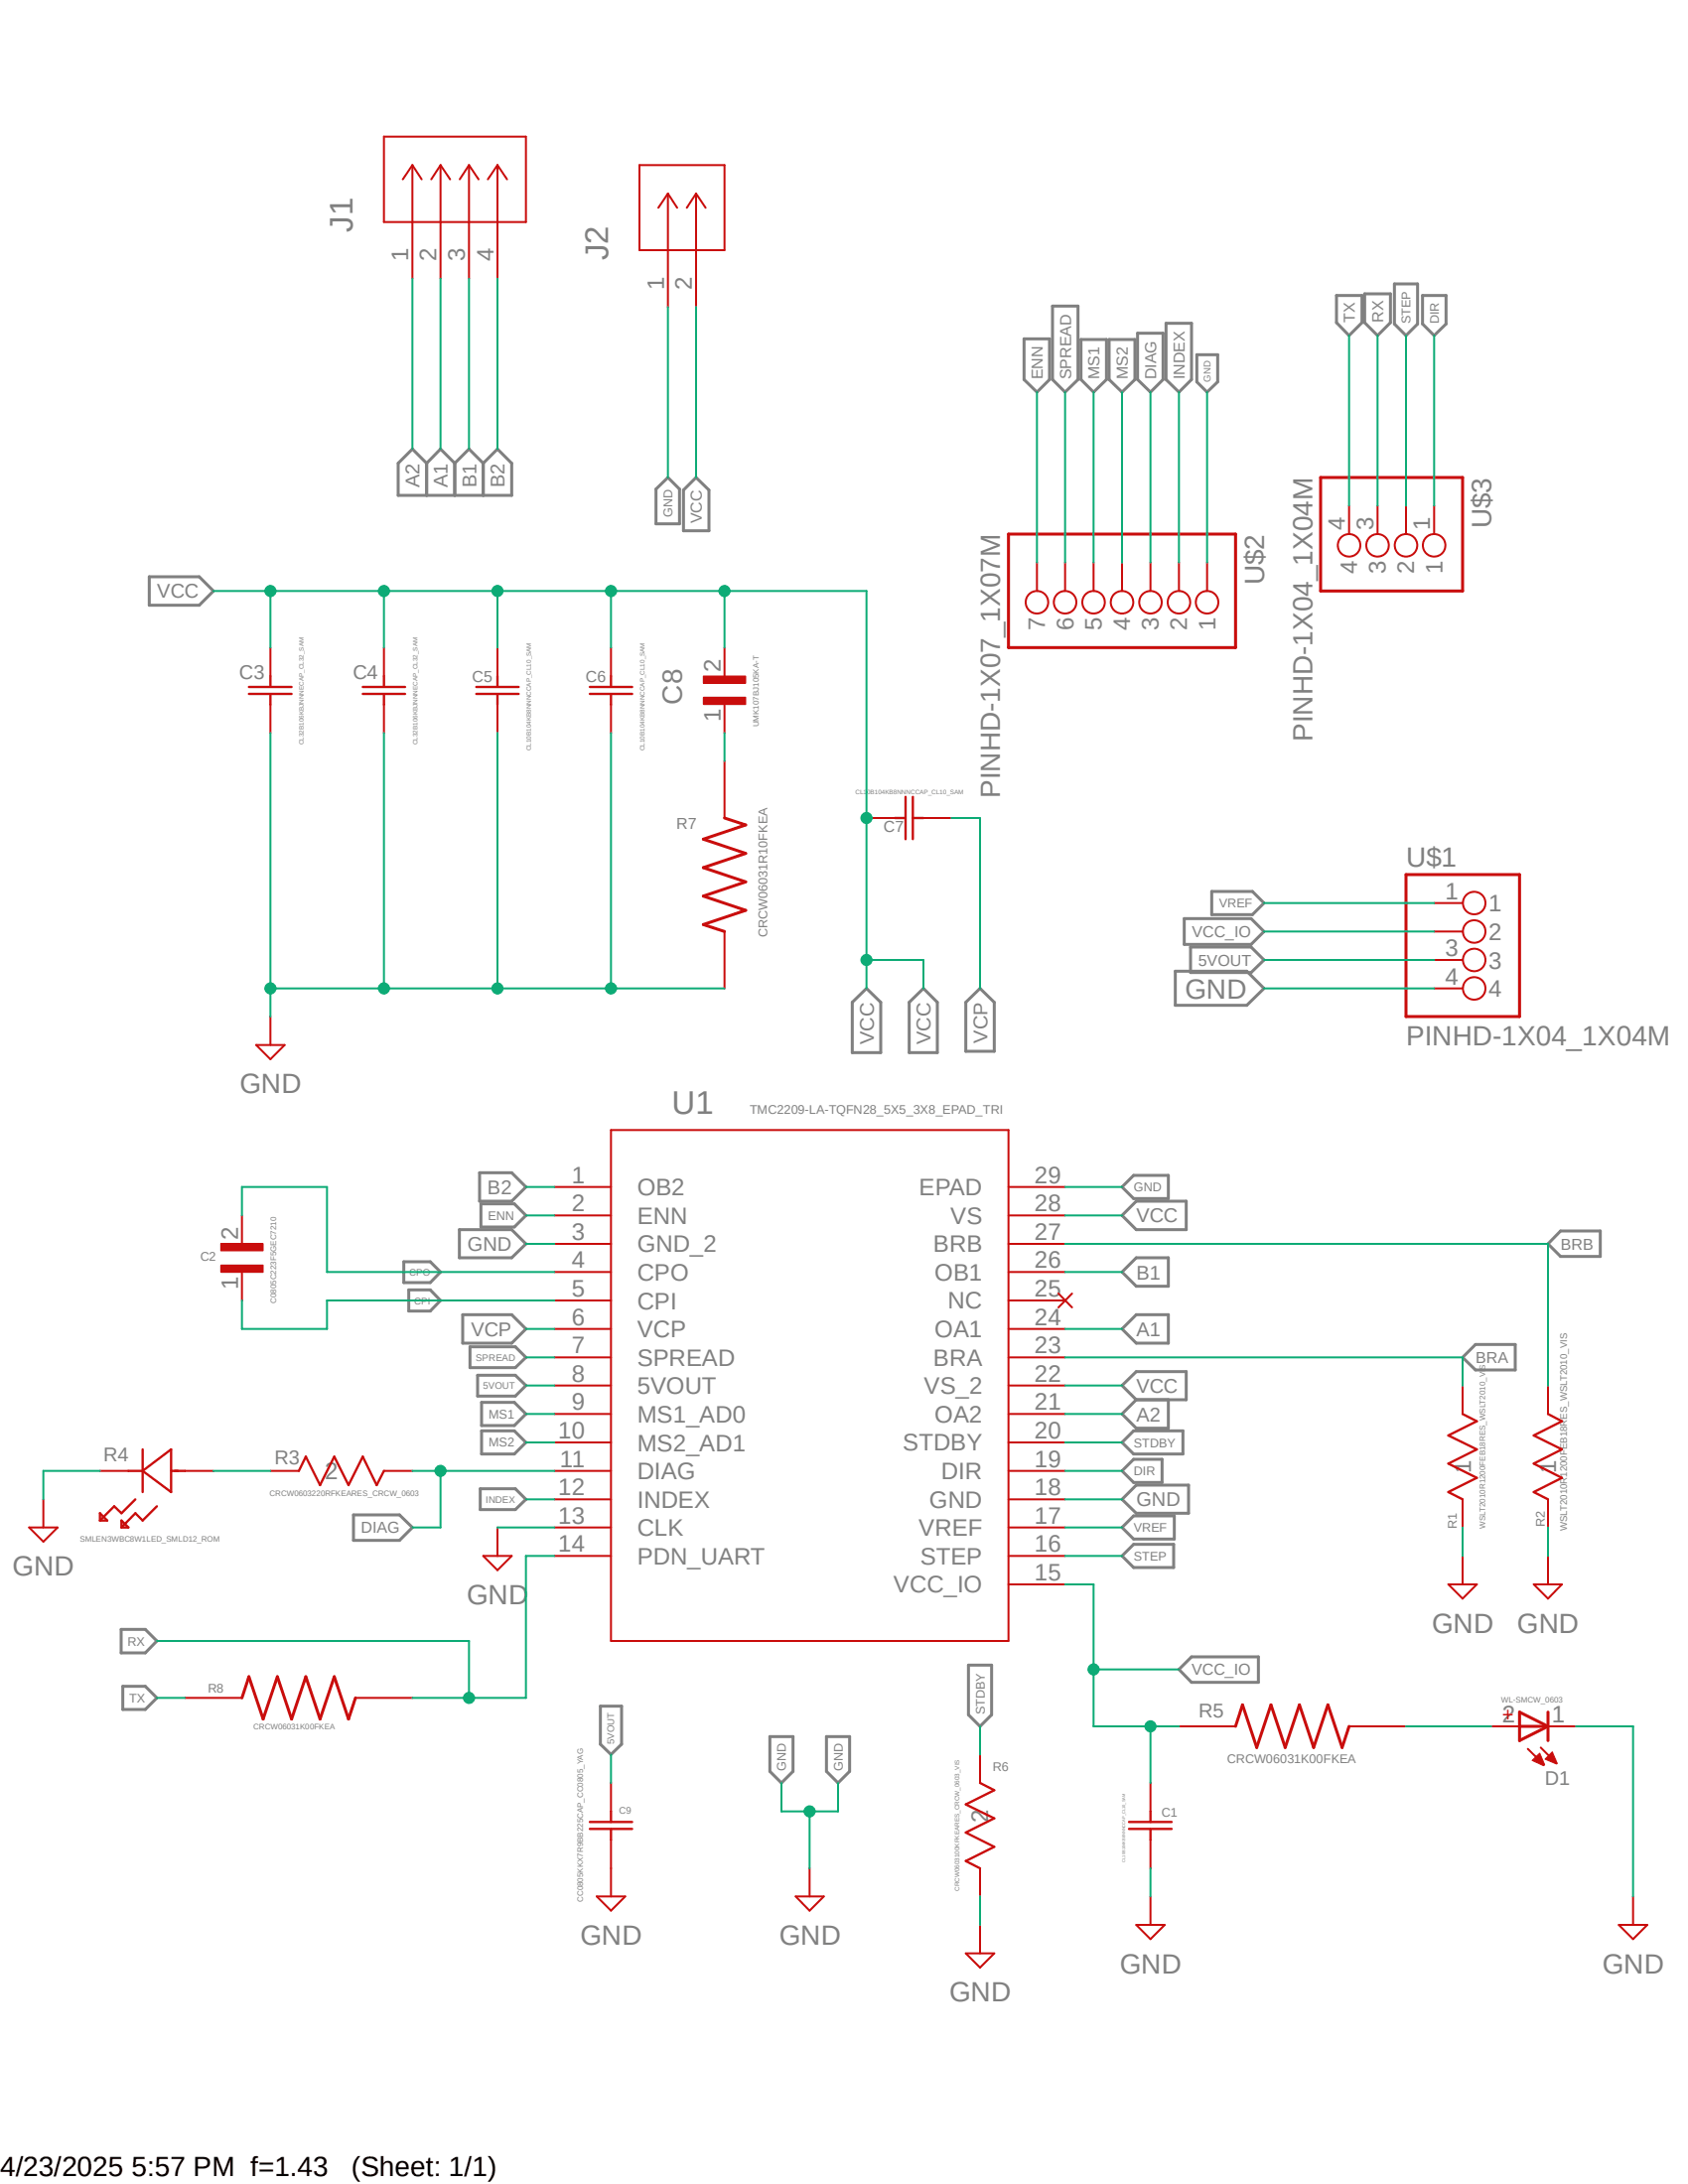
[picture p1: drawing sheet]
<svg xmlns="http://www.w3.org/2000/svg" width="216mm" height="279mm" viewBox="0 0 216 279" stroke-linecap="round" stroke-linejoin="round" font-family="sans-serif">
<path d="M.6 17.4l214.7 239.6M215.3 17.4l-214.7 239.6" fill="none" stroke="#fff" stroke-width=".13"/>
<g fill="none" stroke="#808080" stroke-width=".38">
<path d="M134.6 39.2h3.3v9.4l-1.7 1.6-1.6-1.6zM170.9 37.8h3.3v3.5l-1.6 1.6-1.7-1.6zM174.5 37.6h3.3v3.7l-1.6 1.6-1.7-1.6zM178.4 36.3h2.9v5.1l-1.5 1.5-1.4-1.5zM181.9 37.8h3.1v3.6l-1.6 1.5-1.5-1.5zM54.6 59.3l1.7-1.9 1.9 1.9M54.6 59.3v4.1M54.6 59.3l-1.9-1.9-1.8 1.9v4.1h14.5v-4.1l-1.8-1.9-1.8 1.9M58.2 59.3v4.1M58.2 59.3l1.8-1.9 1.8 1.9M61.8 59.3v4.1M131 43.3h3.2v5.3l-1.6 1.6-1.6-1.6z"/>
<path d="M138.3 43.4h3.2v5.2l-1.6 1.6-1.6-1.6zM141.9 43.4h3.3v5.2l-1.7 1.6-1.6-1.6zM145.5 42.6h3.3v6l-1.6 1.6-1.7-1.6zM149.1 41.4h3.3v7.2l-1.6 1.6-1.7-1.6zM153.1 45.4h2.6v3.5l-1.3 1.3-1.3-1.3zM19.1 73.8h6.4l1.8 1.8-1.8 1.8h-6.4zM83.9 62.6l1.5-1.5 1.5 1.5v4.4h-3zM87.4 62.7l1.6-1.6 1.7 1.6v5.2h-3.3zM151.5 117.5h8.5l1.7 1.7-1.7 1.6h-8.5zM155 114h5.2l1.5 1.5-1.5 1.5h-5.2zM109 128.2l1.8-1.8 1.8 1.8v6.5h-3.6zM116.3 128.2l1.8-1.8 1.8 1.8v6.5h-3.6z"/>
<path d="M123.5 128.2l1.8-1.8 1.9 1.8v6.3h-3.7zM150.3 124.2h9.2l2.2 2.2-2.2 2.2h-9.2zM152.3 121.2h7.7l1.7 1.6-1.7 1.6h-7.7zM58.8 157.3h6.6l1.9 1.8-1.9 1.8h-6.6zM61.3 150h4.1l1.9 1.8-1.9 1.9h-4.1zM61.5 154h4.3l1.5 1.5-1.5 1.5h-4.3zM143.5 155.5l1.8-1.8h6.4v3.6h-6.4zM143.5 151.8l1.5-1.4h4.4v2.9h-4.4zM199.6 157.5h5.1v3.2h-5.1l-1.6-1.6zM51.6 161.4h3.4l1.3 1.3-1.3 1.4h-3.4zM52.3 165h2.7l1.3 1.4-1.3 1.3h-2.7zM59.2 168.2h6.2l1.9 1.8-1.9 1.8h-6.2z"/>
<path d="M60.1 172.3h5.8l1.4 1.4-1.4 1.3h-5.8zM61.1 175.9h4.8l1.4 1.3-1.4 1.4h-4.8zM61.6 179.4h4.2l1.5 1.5-1.5 1.5h-4.2zM143.5 170l1.8-1.8h4.1v3.6h-4.1zM143.5 177.2l1.8-1.7h6.4v3.6h-6.4zM145.3 160.9h4.1v3.6h-4.1l-1.8-1.8zM145.3 179.1l-1.8 1.8 1.8 1.8h4.1v-3.6M187.1 173.7l1.6-1.7h5.1v3.3h-5.1zM45.2 193.8h5.9l1.6 1.6-1.6 1.7h-5.9zM61.4 190.5h4.5l1.4 1.3-1.4 1.3h-4.5zM61.6 183h4.2l1.5 1.5-1.5 1.5h-4.2zM143.5 191.8l1.8-1.8h6.7v3.6h-6.7z"/>
<path d="M143.5 184.5l1.5-1.5h6.3v3h-6.3zM143.5 195.4l1.5-1.5h5.2v3h-5.2zM145 197.6h5.1v2.9h-5.1l-1.5-1.4zM145 186.7h3.6v3h-3.6l-1.5-1.5zM15.5 208.4h3.1l1.5 1.5-1.5 1.6h-3.1zM15.7 215.7h2.9l1.5 1.5-1.5 1.5h-2.9zM76.8 218.3h2.7v4.8l-1.4 1.4-1.3-1.4zM123.9 213h2.9v6.4l-1.5 1.5-1.4-1.5zM150.8 213.6l1.6-1.6h8.6v3.2h-8.6zM98.5 222.2h2.9v4.4l-1.5 1.5-1.4-1.5zM105.7 222.2h3v4.4l-1.5 1.5-1.5-1.5z"/>
</g>
<g fill="none" stroke="#c90d0c" stroke-width=".25">
<path d="M70.9 151.8h7.2M70.9 155.5h7.2M70.9 159.1h7.2M78.1 144.6h50.9v65.3h-50.9zM129 151.8h7.2M129 155.5h7.2M129 159.1h7.2M70.9 162.7h7.2M70.9 166.4h7.2M70.9 170h7.2M70.9 173.7h7.2M70.9 177.2h7.2"/>
<path d="M129 162.7h7.2M129 166.4h7.2M129 170h7.2M129 173.7h7.2M129 177.2h7.2M135.4 165.5l1.7 1.8M137.1 165.5l-1.7 1.8M187.1 177.2v3.7M198 177.2v3.7M3.7 195.4h3.7l-1.9 1.8zM5.5 191.8v3.6M12.8 188.2h3.6"/>
<path d="M23.7 188.2h3.6M34.6 188.2h3.6M49.1 188.2h3.6M70.9 180.9h7.2M70.9 184.5h7.2M70.9 188.2h7.2M70.9 191.8h7.2M70.9 195.4h7.2M70.9 199.1h7.2M129 180.9h7.2M129 184.5h7.2M129 188.2h7.2"/>
<path d="M129 191.8h7.2M129 195.4h7.2M129 199.1h7.2M187.1 191.8v3.6M187.1 199.1v3.6M198 191.8v3.6M198 199.1v3.6M129 202.7h7.2M185.3 202.7h3.6l-1.8 1.8zM196.2 202.7h3.6l-1.8 1.8zM103.5 239v3.6M147.2 228.1v3.6"/>
<path d="M147.2 235.4v3.6M150.8 220.9h7.2M172.6 220.9h7.2M195.4 223.7l2 2M197.1 223.6l2 2M101.8 242.6h3.6l-1.9 1.8z"/>
</g>
<g fill="none" stroke="#c90d0c" stroke-width=".3">
<path d="M12.8 193.6l.9 .9h-.9zM15.5 194.5l.9 .9h-.9zM16.4 188.2h1.8M17.3 191.8l-1.8 1.8-.9-.9-1.8 1.8M18.2 188.2l3.7-2.8v5.5zM18.2 185.4v5.5M20.1 192.7l-1.9 1.8-.9-.9-1.8 1.8M21.9 188.2h1.8M38.2 188.2l.9-1.8 1.8 3.6 1.9-3.6 1.8 3.6 1.8-3.6 1.8 3.6 .9-1.8M187.1 180.9l1.8 .9-3.6 1.8 3.6 1.8-3.6 1.8 3.6 1.9-3.6 1.8 1.8 .9M198 180.9l1.8 .9-3.6 1.8 3.6 1.8-3.6 1.8 3.6 1.9-3.6 1.8 1.8 .9M144.4 233.1h5.5"/>
<path d="M144.4 234h5.5M147.2 231.7v1.4M147.2 234v1.4"/>
</g>
<path d="M194.4 219l3.6 1.9-3.6 1.8zM198 219v3.7M158 220.9l.9-2.8 1.8 5.5 1.9-5.5 1.8 5.5 1.8-5.5 1.8 5.5 1.8-5.5 1.9 5.5 .9-2.7M194.4 220.9h3.6" fill="none" stroke="#c90d0c" stroke-width=".38"/>
<path d="M196 225.2l.9-.9 .7 1.5-.2 .1z" fill-rule="evenodd" fill="#c90d0c"/>
<path d="M196 225.2l.9-.9 .7 1.5-.2 .1z" fill="none" stroke="#c90d0c" stroke-width=".13"/>
<path d="M198.5 224.1l.7 1.5-.1 .1-1.5-.7z" fill-rule="evenodd" fill="#c90d0c"/>
<path d="M198.5 224.1l.7 1.5-.1 .1-1.5-.7z" fill="none" stroke="#c90d0c" stroke-width=".13"/>
<path d="M125.3 224.5v3.6M125.3 239v3.6M190.7 220.9h3.7M198 220.9h3.6M123.5 249.9h3.7l-1.9 1.8zM125.3 246.3v3.6M145.3 246.3h3.7l-1.8 1.8zM147.2 242.6v3.7M207.1 246.3h3.6l-1.8 1.8zM208.9 242.6v3.7" fill="none" stroke="#c90d0c" stroke-width=".25"/>
<path d="M125.3 228.1l1.9 .9-3.7 1.8 3.7 1.8-3.7 1.8 3.7 1.9-3.7 1.8 1.8 .9" fill="none" stroke="#c90d0c" stroke-width=".3"/>
<path d="M28.2 161.8h5.5v1h-5.5z" fill-rule="evenodd" fill="#c90d0c"/>
<path d="M28.2 161.8h5.5v1h-5.5z" fill="none" stroke="#c90d0c" stroke-width=".13"/>
<path d="M28.2 159.1h5.5v.9h-5.5z" fill-rule="evenodd" fill="#c90d0c"/>
<path d="M28.2 159.1h5.5v.9h-5.5z" fill="none" stroke="#c90d0c" stroke-width=".13"/>
<g fill="none" stroke="#c90d0c" stroke-width=".25">
<path d="M34.6 82.8v3.7M34.6 90.1v3.7M49.1 82.8v3.7M49.1 90.1v3.7M63.6 82.8v3.7M63.6 90.1v3.7M78.1 82.8v3.7M78.1 90.1v3.7M92.7 97.4v7.2M92.7 119.2v7.2M110.8 104.6h3.7M118.1 104.6h3.6"/>
<path d="M30.9 155.5v3.6M30.9 162.7v3.7"/>
</g>
<g fill="none" stroke="#c90d0c" stroke-width=".3">
<path d="M31.8 88.8h5.5M31.8 87.9h5.5M34.6 86.5v1.4M34.6 88.8v1.3M46.4 88.8h5.4M46.4 87.9h5.4M49.1 86.5v1.4M49.1 88.8v1.3M60.9 88.8h5.4M60.9 87.9h5.4M63.6 86.5v1.4M63.6 88.8v1.3"/>
<path d="M75.4 88.8h5.5M75.4 87.9h5.5M78.1 86.5v1.4M78.1 88.8v1.3M114.5 104.6h1.3M115.8 101.9v5.5M116.8 101.9v5.5M116.8 104.6h1.3"/>
</g>
<path d="M92.7 104.6l2.7 .9-5.4 1.9 5.4 1.8-5.4 1.8 5.4 1.8-5.4 1.8 5.4 1.9-5.4 1.8 2.7 .9" fill="none" stroke="#c90d0c" stroke-width=".38"/>
<path d="M90 89.2h5.4v.9h-5.4z" fill-rule="evenodd" fill="#c90d0c"/>
<path d="M90 89.2h5.4v.9h-5.4z" fill="none" stroke="#c90d0c" stroke-width=".13"/>
<path d="M90 86.5h5.4v.9h-5.4z" fill-rule="evenodd" fill="#c90d0c"/>
<path d="M90 86.5h5.4v.9h-5.4z" fill="none" stroke="#c90d0c" stroke-width=".13"/>
<g fill="none" stroke="#c90d0c" stroke-width=".25">
<path d="M49.1 17.5h18.2v10.9h-18.2zM52.7 21.1v14.5M52.7 21.1l-1.2 1.8M52.7 21.1l1.2 1.8M56.3 21.1v14.5M56.3 21.1l-1.1 1.8M56.3 21.1l1.3 1.8M60 21.1v14.5M60 21.1l-1.2 1.8M60 21.1l1.2 1.8M63.6 21.1v14.5M63.6 21.1l-1.2 1.8"/>
<path d="M63.6 21.1l1.3 1.8M81.8 21.1h10.9v10.9h-10.9zM85.4 24.8v14.5M85.4 24.8l-1.2 1.8M85.4 24.8l1.2 1.8M89 24.8v14.5M89 24.8l-1.2 1.8M89 24.8l1.3 1.8M132.6 72v3.6M136.2 72v3.6M139.9 72v3.6M143.5 72v3.6"/>
<path d="M147.2 72v3.6M150.8 72v3.6M154.4 72v3.6M172.6 64.7v3.6M176.2 64.7v3.6M179.8 64.7v3.6M183.4 64.7v3.6M92.7 82.8v3.7M92.7 90.1v3.7M183.4 115.5h3.7M183.4 119.2h3.7M32.8 133.7h3.6l-1.8 1.8z"/>
<path d="M34.6 130v3.7M183.4 122.8h3.7M183.4 126.4h3.7M61.8 199.1h3.6l-1.8 1.8zM63.6 195.4v3.7M23.7 217.2h7.2M45.5 217.2h7.2M78.1 228.1v3.6M78.1 235.4v7.2M76.3 242.6h3.7l-1.9 1.8z"/>
<circle cx="132.6" cy="77" r="1.44"/>
<circle cx="136.2" cy="77" r="1.44"/>
<circle cx="139.9" cy="77" r="1.44"/>
<circle cx="143.5" cy="77" r="1.44"/>
<circle cx="147.1" cy="77" r="1.44"/>
<circle cx="150.8" cy="77" r="1.44"/>
<circle cx="154.4" cy="77" r="1.44"/>
<circle cx="172.5" cy="69.8" r="1.44"/>
<circle cx="176.2" cy="69.8" r="1.44"/>
<circle cx="179.8" cy="69.8" r="1.44"/>
<circle cx="183.4" cy="69.8" r="1.44"/>
<circle cx="188.6" cy="115.5" r="1.44"/>
<circle cx="188.6" cy="119.2" r="1.44"/>
<circle cx="188.6" cy="126.4" r="1.44"/>
<circle cx="188.6" cy="122.8" r="1.44"/>
</g>
<path d="M129 68.3h29v14.5h-29zM168.9 61.1h18.2v14.5h-18.2zM179.8 111.9h14.6v18.1h-14.6zM30.9 217.2l.9-2.7 1.9 5.4 1.8-5.4 1.8 5.4 1.8-5.4 1.8 5.4 1.9-5.4 1.8 5.4 .9-2.7" fill="none" stroke="#c90d0c" stroke-width=".38"/>
<path d="M75.4 233.1h5.5M75.4 234h5.5M78.1 231.7v1.4M78.1 234v1.4" fill="none" stroke="#c90d0c" stroke-width=".3"/>
<path d="M136.2 159.1h61.8v18.1M136.2 173.7h50.9v3.5M12.8 188.2h-7.3v3.6M99.9 228.1v3.6h7.3v-3.6" fill="none" stroke="#0dab76" stroke-width=".25"/>
<circle cx="103.6" cy="231.7" r=".72" fill="#0dab76"/>
<circle cx="103.6" cy="231.7" r=".72" fill="none" stroke="#0dab76" stroke-width=".13"/>
<path d="M34.6 93.8v36.2M78.1 126.4h14.6M67.3 159.1h3.6M136.2 151.8h7.3M136.2 191.8h7.3M187.1 195.4v3.7M198 195.4v3.7M103.5 231.7v7.3M147.2 239v3.6M201.6 220.9h7.3v21.7M125.3 242.6v3.7" fill="none" stroke="#0dab76" stroke-width=".25"/>
<circle cx="34.6" cy="126.5" r=".72" fill="#0dab76"/>
<circle cx="34.6" cy="126.5" r=".72" fill="none" stroke="#0dab76" stroke-width=".13"/>
<path d="M49.1 93.8v32.6M34.6 126.4h43.5" fill="none" stroke="#0dab76" stroke-width=".25"/>
<circle cx="49.1" cy="126.5" r=".72" fill="#0dab76"/>
<circle cx="49.1" cy="126.5" r=".72" fill="none" stroke="#0dab76" stroke-width=".13"/>
<path d="M63.6 93.8v32.6" fill="none" stroke="#0dab76" stroke-width=".25"/>
<circle cx="63.6" cy="126.5" r=".72" fill="#0dab76"/>
<circle cx="63.6" cy="126.5" r=".72" fill="none" stroke="#0dab76" stroke-width=".13"/>
<path d="M78.1 93.8v32.6" fill="none" stroke="#0dab76" stroke-width=".25"/>
<circle cx="78.2" cy="126.5" r=".72" fill="#0dab76"/>
<circle cx="78.2" cy="126.5" r=".72" fill="none" stroke="#0dab76" stroke-width=".13"/>
<path d="M56.3 35.6v21.8M60 35.6v21.8M85.4 39.3v21.8M154.4 50.2v21.8M161.7 126.4h21.7M136.2 170h7.3M136.2 162.7h7.3M52.7 188.2h18.2M63.6 195.4h7.3" fill="none" stroke="#0dab76" stroke-width=".25"/>
<circle cx="56.4" cy="188.2" r=".72" fill="#0dab76"/>
<circle cx="56.4" cy="188.2" r=".72" fill="none" stroke="#0dab76" stroke-width=".13"/>
<path d="M52.7 35.6v21.8M63.6 35.6v21.8M147.2 50.2v21.8M67.3 151.8h3.6M27.3 188.2h7.3M56.3 188.2v7.2h-3.6M136.2 180.9h7.3M136.2 202.7h3.7v18.2h10.9M147.2 220.9v7.2" fill="none" stroke="#0dab76" stroke-width=".25"/>
<circle cx="147.2" cy="220.9" r=".72" fill="#0dab76"/>
<circle cx="147.2" cy="220.9" r=".72" fill="none" stroke="#0dab76" stroke-width=".13"/>
<circle cx="139.9" cy="213.6" r=".72" fill="#0dab76"/>
<circle cx="139.9" cy="213.6" r=".72" fill="none" stroke="#0dab76" stroke-width=".13"/>
<g fill="none" stroke="#0dab76" stroke-width=".25">
<path d="M132.6 50.2v21.8M139.9 50.2v21.8M143.5 50.2v21.8M179.8 42.9v21.8M183.4 42.9v21.8M27.3 75.6h83.5v29M34.6 75.6v7.2M92.7 93.8v3.6M121.7 104.6h3.6v21.8M161.7 119.2h21.7M161.7 115.5h21.7M30.9 155.5v-3.7h10.9v10.9h29.1"/>
<path d="M67.3 155.5h3.6M30.9 166.4v3.6h10.9v-3.6h29.1M67.3 170h3.6M67.3 184.5h3.6M67.3 180.9h3.6M136.2 184.5h7.3M136.2 199.1h7.3M136.2 188.2h7.3M136.2 195.4h7.3M139.9 213.6h10.9M125.3 220.9v3.6M179.8 220.9h10.9"/>
</g>
<circle cx="34.6" cy="75.6" r=".72" fill="#0dab76"/>
<circle cx="34.6" cy="75.6" r=".72" fill="none" stroke="#0dab76" stroke-width=".13"/>
<path d="M49.1 75.6v7.2" fill="none" stroke="#0dab76" stroke-width=".25"/>
<circle cx="49.1" cy="75.6" r=".72" fill="#0dab76"/>
<circle cx="49.1" cy="75.6" r=".72" fill="none" stroke="#0dab76" stroke-width=".13"/>
<path d="M63.6 75.6v7.2" fill="none" stroke="#0dab76" stroke-width=".25"/>
<circle cx="63.6" cy="75.6" r=".72" fill="#0dab76"/>
<circle cx="63.6" cy="75.6" r=".72" fill="none" stroke="#0dab76" stroke-width=".13"/>
<path d="M78.1 75.6v7.2" fill="none" stroke="#0dab76" stroke-width=".25"/>
<circle cx="78.2" cy="75.6" r=".72" fill="#0dab76"/>
<circle cx="78.2" cy="75.6" r=".72" fill="none" stroke="#0dab76" stroke-width=".13"/>
<path d="M92.7 75.6v7.2" fill="none" stroke="#0dab76" stroke-width=".25"/>
<circle cx="92.7" cy="75.6" r=".72" fill="#0dab76"/>
<circle cx="92.7" cy="75.6" r=".72" fill="none" stroke="#0dab76" stroke-width=".13"/>
<path d="M110.8 104.6v18.2" fill="none" stroke="#0dab76" stroke-width=".25"/>
<circle cx="110.8" cy="104.6" r=".72" fill="#0dab76"/>
<circle cx="110.8" cy="104.6" r=".72" fill="none" stroke="#0dab76" stroke-width=".13"/>
<path d="M110.8 122.8v3.6" fill="none" stroke="#0dab76" stroke-width=".25"/>
<circle cx="110.8" cy="122.8" r=".72" fill="#0dab76"/>
<circle cx="110.8" cy="122.8" r=".72" fill="none" stroke="#0dab76" stroke-width=".13"/>
<path d="M89 39.3v21.8M110.8 122.8h7.3v3.6M136.2 155.5h7.3M136.2 177.2h7.3M70.9 199.1h-3.6v18.1h-14.6M20.1 209.9h39.9v7.3" fill="none" stroke="#0dab76" stroke-width=".25"/>
<circle cx="60" cy="217.2" r=".72" fill="#0dab76"/>
<circle cx="60" cy="217.2" r=".72" fill="none" stroke="#0dab76" stroke-width=".13"/>
<path d="M136.2 50.2v21.8M150.8 50.2v21.8M172.6 42.9v21.8M176.2 42.9v21.8M161.7 122.8h21.7M67.3 177.2h3.6M67.3 173.7h3.6M67.3 191.8h3.6M20.1 217.2h3.6M78.1 224.5v3.6" fill="none" stroke="#0dab76" stroke-width=".25"/>
<g font-size="4.2" fill="#808080">
<text x="45.1" y="29.7" transform="rotate(-90 45.1 29.7)">J1</text>
<text x="77.8" y="33.3" transform="rotate(-90 77.8 33.3)">J2</text>
<text x="85.9" y="142.5">U1</text>
</g>
<g font-size="3.6" fill="#808080">
<text x="190.7" y="67.6" transform="rotate(-90 190.7 67.6)">U$3</text>
<text x="161.7" y="74.8" transform="rotate(-90 161.7 74.8)">U$2</text>
<text x="87.2" y="90.1" transform="rotate(-90 87.2 90.1)">C8</text>
<text x="167.9" y="94.9" transform="rotate(-90 167.9 94.9)">PINHD-1X04_1X04M</text>
<text x="127.9" y="102.1" transform="rotate(-90 127.9 102.1)">PINHD-1X07_1X07M</text>
<text x="179.8" y="110.8">U$1</text>
<text x="151.6" y="127.7">GND</text>
<text x="179.8" y="133.7">PINHD-1X04_1X04M</text>
<text x="30.6" y="139.9">GND</text>
<text x="1.6" y="201.6">GND</text>
<text x="59.7" y="205.2">GND</text>
<text x="183.1" y="208.9">GND</text>
<text x="194.1" y="208.9">GND</text>
<text x="74.2" y="248.8">GND</text>
<text x="99.7" y="248.8">GND</text>
<text x="121.4" y="256.1">GND</text>
<text x="143.2" y="252.4">GND</text>
<text x="204.9" y="252.4">GND</text>
</g>
<g font-size="3.6">
<text x="0" y="278.4">4/23/2025 5:57 PM f=1.43</text>
<text x="44.9" y="278.4">(Sheet: 1/1)</text>
</g>
<g font-size="3" fill="#808080">
<text x="52.2" y="33.4" transform="rotate(-90 52.2 33.4)">1</text>
<text x="55.8" y="33.4" transform="rotate(-90 55.8 33.4)">2</text>
<text x="59.5" y="33.4" transform="rotate(-90 59.5 33.4)">3</text>
<text x="63.1" y="33.4" transform="rotate(-90 63.1 33.4)">4</text>
<text x="84.9" y="37" transform="rotate(-90 84.9 37)">1</text>
<text x="88.5" y="37" transform="rotate(-90 88.5 37)">2</text>
<text x="172" y="67.8" transform="rotate(-90 172 67.8)">4</text>
<text x="175.7" y="67.8" transform="rotate(-90 175.7 67.8)">3</text>
<text x="182.9" y="67.8" transform="rotate(-90 182.9 67.8)">1</text>
<text x="173.6" y="73.4" transform="rotate(-90 173.6 73.4)">4</text>
<text x="177.2" y="73.4" transform="rotate(-90 177.2 73.4)">3</text>
<text x="180.9" y="73.4" transform="rotate(-90 180.9 73.4)">2</text>
<text x="184.5" y="73.4" transform="rotate(-90 184.5 73.4)">1</text>
<text x="133.7" y="80.6" transform="rotate(-90 133.7 80.6)">7</text>
<text x="137.3" y="80.6" transform="rotate(-90 137.3 80.6)">6</text>
<text x="140.9" y="80.6" transform="rotate(-90 140.9 80.6)">5</text>
<text x="144.6" y="80.6" transform="rotate(-90 144.6 80.6)">4</text>
<text x="148.2" y="80.6" transform="rotate(-90 148.2 80.6)">3</text>
<text x="151.8" y="80.6" transform="rotate(-90 151.8 80.6)">2</text>
<text x="155.5" y="80.6" transform="rotate(-90 155.5 80.6)">1</text>
<text x="92.2" y="86" transform="rotate(-90 92.2 86)">2</text>
<text x="92.2" y="92.3" transform="rotate(-90 92.2 92.3)">1</text>
<text x="184.9" y="115">1</text>
<text x="190.4" y="116.6">1</text>
<text x="184.9" y="122.3">3</text>
<text x="184.9" y="125.9">4</text>
<text x="190.4" y="120.3">2</text>
<text x="190.4" y="123.9">3</text>
<text x="190.4" y="127.5">4</text>
<text x="73.1" y="151.3">1</text>
<text x="73.1" y="155">2</text>
<text x="81.5" y="152.9">OB2</text>
<text x="117.6" y="152.9">EPAD</text>
<text x="132.3" y="155">28</text>
<text x="132.3" y="151.3">29</text>
<text x="30.4" y="158.6" transform="rotate(-90 30.4 158.6)">2</text>
<text x="73.1" y="158.6">3</text>
<text x="81.5" y="156.6">ENN</text>
<text x="81.5" y="160.2">GND_2</text>
<text x="119.4" y="160.2">BRB</text>
<text x="121.6" y="156.5">VS</text>
<text x="132.3" y="158.6">27</text>
<text x="30.4" y="164.9" transform="rotate(-90 30.4 164.9)">1</text>
<text x="73.1" y="162.2">4</text>
<text x="73.1" y="165.9">5</text>
<text x="81.5" y="163.8">CPO</text>
<text x="81.5" y="167.5">CPI</text>
<text x="119.5" y="163.8">OB1</text>
<text x="121.2" y="167.4">NC</text>
<text x="132.3" y="165.9">25</text>
<text x="132.3" y="162.2">26</text>
<text x="73.1" y="169.5">6</text>
<text x="73.1" y="173.1">7</text>
<text x="81.5" y="171.1">VCP</text>
<text x="119.5" y="171.1">OA1</text>
<text x="132.3" y="173.1">23</text>
<text x="132.3" y="169.5">24</text>
<text x="73.1" y="176.7">8</text>
<text x="81.5" y="174.7">SPREAD</text>
<text x="81.5" y="178.3">5VOUT</text>
<text x="118.2" y="178.3">VS_2</text>
<text x="119.4" y="174.7">BRA</text>
<text x="132.3" y="176.7">22</text>
<text x="71.4" y="184">10</text>
<text x="73.1" y="180.4">9</text>
<text x="81.5" y="182">MS1_AD0</text>
<text x="81.5" y="185.6">MS2_AD1</text>
<text x="115.5" y="185.6">STDBY</text>
<text x="119.5" y="181.9">OA2</text>
<text x="132.3" y="184">20</text>
<text x="132.3" y="180.4">21</text>
<text x="41.6" y="189.2">2</text>
<text x="71.4" y="191.3">12</text>
<text x="71.6" y="187.7">11</text>
<text x="81.5" y="189.2">DIAG</text>
<text x="120.4" y="189.2">DIR</text>
<text x="132.3" y="191.3">18</text>
<text x="132.3" y="187.7">19</text>
<text x="188.2" y="188.5" transform="rotate(-90 188.2 188.5)">1</text>
<text x="199.1" y="188.5" transform="rotate(-90 199.1 188.5)">1</text>
<text x="71.4" y="194.9">13</text>
<text x="81.5" y="192.9">INDEX</text>
<text x="81.5" y="196.5">CLK</text>
<text x="117.5" y="196.5">VREF</text>
<text x="118.9" y="192.9">GND</text>
<text x="132.3" y="194.9">17</text>
<text x="71.4" y="198.5">14</text>
<text x="81.5" y="200.2">PDN_UART</text>
<text x="114.3" y="203.7">VCC_IO</text>
<text x="117.7" y="200.1">STEP</text>
<text x="132.3" y="202.2">15</text>
<text x="132.3" y="198.5">16</text>
<text x="192.1" y="220.3">2</text>
<text x="198.5" y="220.3">1</text>
<text x="126.4" y="233.1" transform="rotate(-90 126.4 233.1)">2</text>
</g>
<g font-size="2.5" fill="#808080">
<text x="53.6" y="62.4" transform="rotate(-90 53.6 62.4)">A2</text>
<text x="57.3" y="62.4" transform="rotate(-90 57.3 62.4)">A1</text>
<text x="60.9" y="62.4" transform="rotate(-90 60.9 62.4)">B1</text>
<text x="64.5" y="62.4" transform="rotate(-90 64.5 62.4)">B2</text>
<text x="20.1" y="76.5">VCC</text>
<text x="30.6" y="86.9">C3</text>
<text x="45.1" y="86.9">C4</text>
<text x="111.8" y="133.6" transform="rotate(-90 111.8 133.6)">VCC</text>
<text x="119" y="133.6" transform="rotate(-90 119 133.6)">VCC</text>
<text x="126.3" y="133.4" transform="rotate(-90 126.3 133.4)">VCP</text>
<text x="62.4" y="152.8">B2</text>
<text x="59.8" y="160">GND</text>
<text x="145.3" y="156.4">VCC</text>
<text x="145.3" y="163.7">B1</text>
<text x="60.2" y="170.9">VCP</text>
<text x="145.3" y="170.9">A1</text>
<text x="145.3" y="178.2">VCC</text>
<text x="145.3" y="181.8">A2</text>
<text x="13.2" y="186.9">R4</text>
<text x="35.1" y="187.4">R3</text>
<text x="145.3" y="192.7">GND</text>
<text x="153.3" y="219.8">R5</text>
<text x="197.6" y="228.3">D1</text>
</g>
<text font-size="2.5" fill="#c90d0c" x="192.1" y="220.2">+</text>
<g font-size="2" fill="#808080">
<text x="173.3" y="41.3" transform="rotate(-90 173.3 41.3)">TX</text>
<text x="176.9" y="41.3" transform="rotate(-90 176.9 41.3)">RX</text>
<text x="133.4" y="48.6" transform="rotate(-90 133.4 48.6)">ENN</text>
<text x="137" y="48.6" transform="rotate(-90 137 48.6)">SPREAD</text>
<text x="140.6" y="48.6" transform="rotate(-90 140.6 48.6)">MS1</text>
<text x="144.2" y="48.6" transform="rotate(-90 144.2 48.6)">MS2</text>
<text x="147.9" y="48.6" transform="rotate(-90 147.9 48.6)">DIAG</text>
<text x="151.5" y="48.6" transform="rotate(-90 151.5 48.6)">INDEX</text>
<text x="89.7" y="67" transform="rotate(-90 89.7 67)">VCC</text>
<text x="60.4" y="87.3">C5</text>
<text x="74.9" y="87.3">C6</text>
<text x="86.5" y="106.1">R7</text>
<text x="113" y="106.4">C7</text>
<text x="152.4" y="119.9">VCC_IO</text>
<text x="153.2" y="123.5">5VOUT</text>
<text x="199.6" y="159.9">BRB</text>
<text x="188.7" y="174.4">BRA</text>
<text x="46.1" y="196.1">DIAG</text>
<text x="152.4" y="214.3">VCC_IO</text>
</g>
<g font-size="1.6" fill="#808080">
<text x="180.4" y="41.4" transform="rotate(-90 180.4 41.4)">STEP</text>
<text x="184" y="41.4" transform="rotate(-90 184 41.4)">DIR</text>
<text x="86" y="66.1" transform="rotate(-90 86 66.1)">GND</text>
<text x="98.1" y="119.9" transform="rotate(-90 98.1 119.9)">CRCW06031R10FKEA</text>
<text x="155.9" y="116.1">VREF</text>
<text x="95.9" y="142.5">TMC2209-LA-TQFN28_5X5_3X8_EPAD_TRI</text>
<text x="145" y="152.4">GND</text>
<text x="25.6" y="161.3">C2</text>
<text x="62.4" y="156">ENN</text>
<text x="62.5" y="181.4">MS1</text>
<text x="62.5" y="185.1">MS2</text>
<text x="145" y="185.1">STDBY</text>
<text x="145" y="188.7">DIR</text>
<text x="145" y="196">VREF</text>
<text x="186.3" y="195.6" transform="rotate(-90 186.3 195.6)">R1</text>
<text x="197.6" y="195.3" transform="rotate(-90 197.6 195.3)">R2</text>
<text x="145" y="199.6">STEP</text>
<text x="16.3" y="210.5">RX</text>
<text x="16.5" y="217.8">TX</text>
<text x="26.6" y="216.5">R8</text>
<text x="125.9" y="219.4" transform="rotate(-90 125.9 219.4)">STDBY</text>
<text x="100.5" y="226.6" transform="rotate(-90 100.5 226.6)">GND</text>
<text x="107.8" y="226.6" transform="rotate(-90 107.8 226.6)">GND</text>
<text x="127" y="226.6">R6</text>
<text x="156.9" y="225.6">CRCW06031K00FKEA</text>
<text x="148.6" y="232.4">C1</text>
</g>
<g font-size="1.2" fill="#808080">
<text x="154.9" y="48.9" transform="rotate(-90 154.9 48.9)">GND</text>
<text x="52.4" y="163.2">CPO</text>
<text x="53" y="166.8">CPI</text>
<text x="60.9" y="174.1">SPREAD</text>
<text x="61.8" y="177.7">5VOUT</text>
<text x="62.1" y="192.2">INDEX</text>
<text x="200.4" y="195.9" transform="rotate(-90 200.4 195.9)">WSLT2010R1200FEB18RES_WSLT2010_VIS</text>
<text x="78.6" y="223.1" transform="rotate(-90 78.6 223.1)">5VOUT</text>
<text x="79.2" y="232">C9</text>
</g>
<g font-size="1" fill="#808080">
<text x="97" y="93" transform="rotate(-90 97 93)">UMK107BJ105KA-T</text>
<text x="35.3" y="166.8" transform="rotate(-90 35.3 166.8)">C0805C223F5GEC7210</text>
<text x="34.5" y="191.4">CRCW0603220RFKEARES_CRCW_0603</text>
<text x="10.2" y="197.3">SMLEN3WBC8W1LED_SMLD12_ROM</text>
<text x="190" y="195.5" transform="rotate(-90 190 195.5)">WSLT2010R1200FEB18RES_WSLT2010_VIS</text>
<text x="32.4" y="221.2">CRCW06031K00FKEA</text>
<text x="192" y="217.8">WL-SMCW_0603</text>
<text x="74.6" y="243.3" transform="rotate(-90 74.6 243.3)">CC0805KKX7R9BB225CAP_CC0805_YAG</text>
</g>
<g font-size=".8" fill="#808080">
<text x="38.9" y="95.3" transform="rotate(-90 38.9 95.3)">CL32B106KBJNNNECAP_CL32_SAM</text>
<text x="53.4" y="95.3" transform="rotate(-90 53.4 95.3)">CL32B106KBJNNNECAP_CL32_SAM</text>
<text x="67.9" y="96.1" transform="rotate(-90 67.9 96.1)">CL10B104KB8NNNCCAP_CL10_SAM</text>
<text x="82.5" y="96.1" transform="rotate(-90 82.5 96.1)">CL10B104KB8NNNCCAP_CL10_SAM</text>
<text x="109.4" y="101.6">CL10B104KB8NNNCCAP_CL10_SAM</text>
<text x="122.7" y="241.9" transform="rotate(-90 122.7 241.9)">CRCW0603100KFKEARES_CRCW_0603_VIS</text>
</g>
<text font-size=".5" fill="#808080" x="143.9" y="238.2" transform="rotate(-90 143.9 238.2)">CL10B104KB8NNNCCAP_CL10_SAM</text>
</svg>
